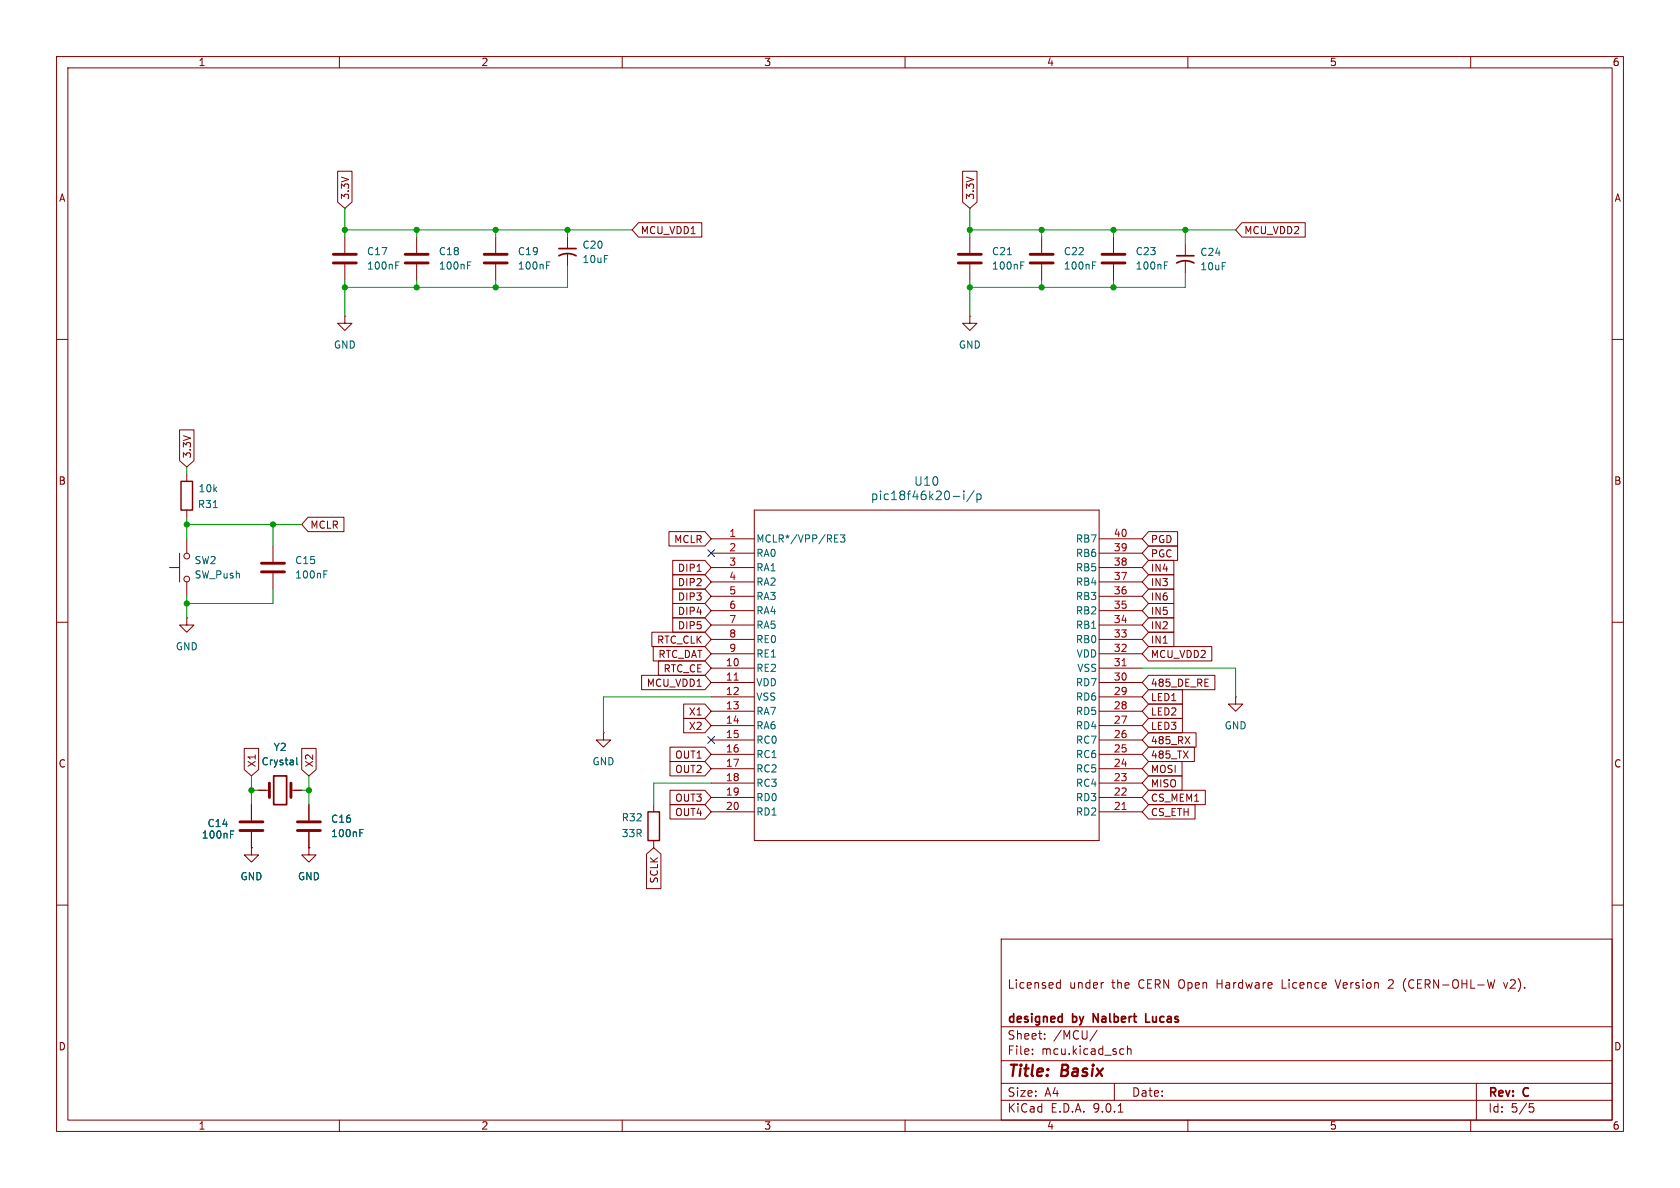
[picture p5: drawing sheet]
<svg xmlns="http://www.w3.org/2000/svg" width="297mm" height="210mm" viewBox="0 0 297 210" stroke-linecap="round" stroke-linejoin="round" font-family="sans-serif">
<g fill="none" stroke="#840000" stroke-width=".18">
<path d="M10 10h277v190h-277zM12 12h273v186h-273zM60 10v2M110 10v2M160 10v2M210 10v2M260 10v2M59.7 30.3h2.5v5.4l-1.2 1.1-1.3-1.1zM112.9 39.4h11.2v2.5h-11.2l-1.1-1.3zM170.2 30.3h2.5v5.4l-1.3 1.1-1.2-1.1zM219.6 39.4h11.1v2.5h-11.1l-1.2-1.3zM61 55.9v1.3h1.2l-1.2 1.2-1.3-1.2h1.3"/>
<path d="M61 55.9h.1M61 41.9v2.8M61 46.7v2.8M73.7 41.9v2.8M73.7 46.7v2.8M87.6 41.9v2.8M87.6 46.7v2.8M100.3 41.9v2M100.3 45v2M171.4 55.9v1.3h1.3l-1.3 1.2-1.2-1.2h1.2M171.4 55.9h.1M171.4 41.9v2.8"/>
<path d="M171.4 46.7v2.8M184.1 41.9v2.8M184.1 46.7v2.8M196.8 41.9v2.8M196.8 46.7v2.8M209.5 43.2v2M209.5 46.2v2.1M10 60h2M31.7 76h2.6v5.4l-1.3 1.2-1.3-1.2zM285 60h2M31.7 97.8v5.1M33 83.8v1.3"/>
<path d="M33 90.2v1.2M33 95.3v2.5M48.3 96.5v2.8M54.5 91.4h6.3v2.6h-6.3l-1.2-1.3zM118.3 94h6.3l1.1 1.3-1.1 1.2h-6.3zM118.9 99.1h5.7l1.1 1.2-1.1 1.3h-5.7zM125.7 95.3h7.6M125.7 97.8h7.6M133.3 90.2h61v58.4h-61zM194.3 95.3h7.6M194.3 97.8h7.6M203 94h5.2v2.5h-5.2l-1.1-1.2z"/>
<path d="M203 99.1h4.5v2.5h-4.5l-1.1-1.3zM203 96.5h5.2v2.6h-5.2l-1.1-1.3zM10 110h2M30 100.3h1.7M33 109.2v1.3h1.3l-1.3 1.3-1.3-1.3h1.3M33 109.2h.1M33 102.9v2.5M48.3 101.3v2.8M113.4 119.4h11.2l1.1 1.3-1.1 1.2h-11.2zM115.2 111.8h9.4l1.1 1.2-1.1 1.3h-9.4zM115.5 114.3h9.1l1.1 1.3-1.1 1.2h-9.1zM116.4 116.8h8.2l1.1 1.3-1.1 1.3h-8.2z"/>
<path d="M118.9 101.6h5.7l1.1 1.3-1.1 1.2h-5.7zM118.9 109.2h5.7l1.1 1.3-1.1 1.3h-5.7zM118.9 104.1h5.7l1.1 1.3-1.1 1.3h-5.7zM118.9 106.7h5.7l1.1 1.3-1.1 1.2h-5.7zM123.2 101h.8M125.7 100.3h7.6M125.7 102.9h7.6M125.7 105.4h7.6M125.7 108h7.6M125.7 110.5h7.6M125.7 113h7.6M125.7 115.6h7.6"/>
<path d="M125.7 118.1h7.6M194.3 100.3h7.6M194.3 102.9h7.6M194.3 105.4h7.6M194.3 108h7.6M194.3 110.5h7.6M194.3 113h7.6M194.3 115.6h7.6M194.3 118.1h7.6M203 114.3h11.2v2.5h-11.2l-1.1-1.2zM203 119.4h11.8v2.5h-11.8l-1.1-1.2zM203 111.8h4.5v2.5h-4.5l-1.1-1.3z"/>
<path d="M203 104.1h4.5v2.6h-4.5l-1.1-1.3zM203 101.6h4.5v2.5h-4.5l-1.1-1.2zM203 106.7h4.5v2.5h-4.5l-1.1-1.2zM203 109.2h4.5v2.6h-4.5l-1.1-1.3zM285 110h2M43.2 132.3h2.5v3.7l-1.3 1.2-1.2-1.2zM45.7 139.7h1.9M51.4 139.7h1.9M53.3 132.3h2.6v3.7l-1.3 1.2-1.3-1.2zM106.7 129.5v1.3h1.2l-1.2 1.3-1.3-1.3h1.3M106.7 129.5h.1M118.4 134.6h6.2l1.1 1.3-1.1 1.3h-6.2z"/>
<path d="M118.4 132.1h6.2l1.1 1.3-1.1 1.2h-6.2zM118.4 139.7h6.2l1.1 1.3-1.1 1.2h-6.2zM120.9 124.5h3.7l1.1 1.2-1.1 1.3h-3.7zM120.9 127h3.7l1.1 1.3-1.1 1.2h-3.7zM125.7 120.7h7.6M125.7 123.2h7.6M125.7 125.7h7.6M125.7 128.3h7.6M125.7 130.8h7.6M125.7 133.4h7.6M125.7 135.9h7.6M125.7 138.4h7.6"/>
<path d="M194.3 120.7h7.6M194.3 123.2h7.6M194.3 125.7h7.6M194.3 128.3h7.6M194.3 130.8h7.6M194.3 133.4h7.6M194.3 135.9h7.6M194.3 138.4h7.6M203 121.9h6v2.6h-6l-1.1-1.3zM203 127h6v2.5h-6l-1.1-1.2zM203 124.5h6v2.5h-6l-1.1-1.3zM203 137.2h6v2.5h-6l-1.1-1.3z"/>
<path d="M203 132.1h8.1v2.5h-8.1l-1.1-1.2zM203 139.7h10.1v2.5h-10.1l-1.1-1.2zM203 134.6h6v2.6h-6l-1.1-1.3zM203 129.5h8.5v2.6h-8.5l-1.1-1.3zM209.5 130.2l.9 1.3M210.4 130.2l-.9 1.3M218.4 123.2v1.3h1.3l-1.3 1.2-1.2-1.2h1.2M218.4 123.2h.1M44.4 149.9v1.2h1.3l-1.3 1.3-1.2-1.3h1.2M44.4 149.9h.1M44.4 142.2v2.8M44.4 147.1v2.8"/>
<path d="M54.6 149.9v1.2h1.3l-1.3 1.3-1.3-1.3h1.3M54.6 149.9h.1M54.6 142.2v2.8M54.6 147.1v2.8M114.3 151l1.3-1.1 1.2 1.1v6.1h-2.5zM115.6 142.2v1.3M115.6 148.6v1.3M118.4 142.2h6.2l1.1 1.3-1.1 1.3h-6.2zM125.7 141h7.6M125.7 143.5h7.6M194.3 141h7.6M194.3 143.5h7.6"/>
<path d="M203 142.2h8.3v2.6h-8.3l-1.1-1.3zM10 160h2M177 166h108v32h-108zM186.9 174.6h.6M186.9 173.8h.6M187.5 173.2v1.5M195 173.7h.1M236 173.2l.5 1.5M245.7 173.2l-.2 .1M246.2 173.8l-.8 .9h.9M248.1 174.3l.1 .5 .3 .5M248.5 173l-.3 .4-.1 .6"/>
<path d="M264.2 173.2l-.3 1.5M265.8 173.7l.4 1 .3-1M285 160h2M60 198v2M110 198v2M160 198v2M177 194.5h108M177 191.5h108M177 187.5h108M177 181.5h108M182.5 186.3v.1M182.5 185.5v.1"/>
<path d="M184.7 183.6v.1M184.7 182.8v.1M194 182.1l-1.3 2M197 191.5v3M197.7 196.6h.8M198.2 185.4l.5 .1M198.7 186.3l-.5 .1M199.3 185.5l.2-.1 .4 .1 .1 .9M199.3 184.9v1.5M210 198v2M260 198v2M261 191.5v6.5"/>
<path d="M270.4 195.1h.7M270.5 195.7h.4l.3 .3-.2 .5-.5 .1"/>
<circle cx="33" cy="98.3" r=".51"/>
<circle cx="33" cy="102.4" r=".51"/>
</g>
<path d="M98.8 45.2a3.2 3.2 0 0 1 3.1 0M98.8 43.9h3.1M208 46.5a3.2 3.2 0 0 1 3.1 0M208 45.2h3.1M48.4 137.2h2.3v5h-2.3zM202.6 179.2v1.5h.7M193.3 180.7v-1.5l.8 1.5" fill="none" stroke="#840000" stroke-width=".3"/>
<path d="M32 85.1h2v5.1h-2zM114.6 143.5h2v5.1h-2z" fill="none" stroke="#840000" stroke-width=".25"/>
<g fill="none" stroke="#840000" stroke-width=".51">
<path d="M58.9 45h4.1M58.9 46.5h4.1M71.6 45h4.1M71.6 46.5h4.1M85.6 45h4.1M85.6 46.5h4.1M169.4 45h4.1M169.4 46.5h4.1M182.1 45h4.1M182.1 46.5h4.1M194.8 45h4.1M194.8 46.5h4.1"/>
<path d="M46.2 99.6h4.1M46.2 101.1h4.1M47.6 138.4v2.6M51.4 138.4v2.6M42.4 145.3h4.1M42.4 146.8h4.1M52.6 145.3h4M52.6 146.8h4"/>
</g>
<g fill="none" stroke="#006464" stroke-width=".18">
<path d="M70 46.9h.4M70 46.3h.6M82.7 46.9h.4M82.7 46.3h.6M96.6 46.9h.5M96.6 46.3h.6M178.1 45h.7M180.5 46.9h.4M180.5 46.3h.6M193.2 46.9h.4M193.2 46.3h.6M205.9 46.9h.4"/>
<path d="M205.9 46.3h.6M37.7 89.7h.7M147.6 95.2h.4M147.6 95.8h.6M147.6 94.6h.6M148.6 94.6h.8l-.5 .4 .4 .2v.5l-.2 .1-.5-.1M168.5 87.7h1.2M170.4 86.8v.1M170.4 87.3v1M172.2 86.7l-1.3 2M172.7 87.3v1.5M172.7 87.4l.5-.1 .2 .3v.4l-.1 .3h-.6"/>
<path d="M57.3 101.5h.4M57.3 100.9h.6M52.5 133.9v1.1l.1 .2M40.8 147.5h.4M40.8 146.9h.6M63.6 147.2h.4M63.6 146.6h.6"/>
</g>
<path d="M198.4 117.7h.7M129.8 120.2h.7M198.4 143.1h.7" fill="none" stroke="#a90000" stroke-width=".18"/>
<g fill="none" stroke="#009600" stroke-width=".18">
<path d="M61 36.8v5.1M171.4 36.8v5.1M61 40.6h50.8M61 49.5v6.4M73.7 40.6v1.3M73.7 49.5v1.3M87.6 40.6v1.3M87.6 49.5v1.3M100.3 47v3.8h-39.3M100.3 40.6v1.3M171.4 49.5v6.4M171.4 40.6h47"/>
<path d="M184.1 40.6v1.3M184.1 49.5v1.3M196.8 40.6v1.3M196.8 49.5v1.3M209.5 40.6v2.6M209.5 48.3v2.5h-38.1M33 92.7h20.3M33 82.6v1.2M33 91.4v3.9M48.3 92.7v3.8M33 105.4v3.8M48.3 104.1v2.6h-15.3"/>
<path d="M201.9 118.1h16.5v5.1M44.4 137.2v5M44.4 139.7h1.3M53.3 139.7h1.3M54.6 137.2v5M125.7 138.4h-10.1v3.8M125.7 123.2h-19v6.3"/>
</g>
<path d="M125.1 97.2l1.2 1.2M126.3 97.2l-1.2 1.2M125.1 130.2l1.2 1.2M126.3 130.2l-1.2 1.2" fill="none" stroke="#000084" stroke-width=".18"/>
<g fill="#009600" stroke="#009600" stroke-width=".18">
<circle cx="171.4" cy="40.6" r=".46"/>
<circle cx="196.8" cy="40.6" r=".46"/>
<circle cx="184.1" cy="50.8" r=".46"/>
<circle cx="184.1" cy="40.6" r=".46"/>
<circle cx="196.8" cy="50.8" r=".46"/>
<circle cx="171.4" cy="50.8" r=".46"/>
<circle cx="209.5" cy="40.6" r=".46"/>
<circle cx="61" cy="50.8" r=".46"/>
<circle cx="48.3" cy="92.7" r=".46"/>
<circle cx="44.4" cy="139.7" r=".46"/>
<circle cx="33" cy="106.7" r=".46"/>
<circle cx="33" cy="92.7" r=".46"/>
<circle cx="54.6" cy="139.7" r=".46"/>
<circle cx="73.7" cy="50.8" r=".46"/>
<circle cx="73.7" cy="40.6" r=".46"/>
<circle cx="100.3" cy="40.6" r=".46"/>
<circle cx="61" cy="40.6" r=".46"/>
<circle cx="87.6" cy="40.6" r=".46"/>
<circle cx="87.6" cy="50.8" r=".46"/>
</g>
<g font-size="2.8" fill="#840000">
<text x="178" y="190.9">Title:</text>
<text x="187.7" y="190.9">Basix</text>
</g>
<g font-size="2.1" fill="#006464">
<text x="153.8" y="88.6">pic18f46k20-i/p</text>
<text x="161.5" y="86.1">U10</text>
</g>
<g font-size="2.1" fill="#840000">
<text x="178" y="175">Licensed</text>
<text x="189" y="175">under</text>
<text x="196.6" y="175">the</text>
<text x="201.4" y="175">CERN Open</text>
<text x="215.5" y="175">Hardware</text>
<text x="227.2" y="175">Licence</text>
<text x="236.9" y="175">Version</text>
<text x="246.3" y="175">2</text>
<text x="249.1" y="175">(CERN-OHL-W</text>
<text x="267.1" y="175">v2).</text>
<text x="178" y="184">Sheet:</text>
<text x="178" y="181.2">designed</text>
<text x="186.2" y="184">/MCU/</text>
<text x="189.7" y="181.2">by</text>
<text x="193.9" y="181.2">Nalbert</text>
<text x="203.8" y="181.2">Lucas</text>
<text x="178" y="186.7">File:</text>
<text x="184.1" y="186.7">mcu.kicad_sch</text>
<text x="178" y="196.9">KiCad</text>
<text x="178" y="194.1">Size:</text>
<text x="184.7" y="194.1">A4</text>
<text x="185.7" y="196.9">E.D.A.</text>
<text x="193.3" y="196.9">9.0.1</text>
<text x="200" y="194.1">Date:</text>
<text x="263" y="194.3">Rev:</text>
<text x="263" y="196.9">Id:</text>
<text x="267.1" y="196.9">5/5</text>
<text x="269.4" y="194.3">C</text>
</g>
<g font-size="1.8" fill="#840000">
<text x="35" y="11.9">1</text>
<text x="85" y="11.9">2</text>
<text x="135" y="11.9">3</text>
<text x="185" y="11.9">4</text>
<text x="235" y="11.9">5</text>
<text x="285" y="11.9">6</text>
<text x="10.3" y="35.9">A</text>
<text x="61.9" y="35.4" transform="rotate(-90 61.9 35.4)">3.3V</text>
<text x="172.4" y="35.4" transform="rotate(-90 172.4 35.4)">3.3V</text>
<text x="285.3" y="35.9">A</text>
<text x="113.2" y="41.6">MCU_VDD1</text>
<text x="219.9" y="41.6">MCU_VDD2</text>
<text x="34" y="81.1" transform="rotate(-90 34 81.1)">3.3V</text>
<text x="10.3" y="85.9">B</text>
<text x="285.3" y="85.9">B</text>
<text x="54.8" y="93.7">MCLR</text>
<text x="119.1" y="96.2">MCLR</text>
<text x="119.7" y="101.3">DIP1</text>
<text x="203.4" y="96.2">PGD</text>
<text x="203.4" y="101.3">IN4</text>
<text x="203.4" y="98.7">PGC</text>
<text x="119.7" y="103.8">DIP2</text>
<text x="119.7" y="106.4">DIP3</text>
<text x="203.4" y="106.4">IN6</text>
<text x="203.4" y="103.8">IN3</text>
<text x="116.1" y="114">RTC_CLK</text>
<text x="119.7" y="111.4">DIP5</text>
<text x="119.7" y="108.9">DIP4</text>
<text x="203.4" y="114">IN1</text>
<text x="203.4" y="108.9">IN5</text>
<text x="203.4" y="111.4">IN2</text>
<text x="116.3" y="116.5">RTC_DAT</text>
<text x="117.2" y="119.1">RTC_CE</text>
<text x="203.4" y="116.5">MCU_VDD2</text>
<text x="114.2" y="121.6">MCU_VDD1</text>
<text x="203.4" y="124.1">LED1</text>
<text x="203.4" y="121.6">485_DE_RE</text>
<text x="121.7" y="126.7">X1</text>
<text x="121.7" y="129.2">X2</text>
<text x="203.4" y="129.2">LED3</text>
<text x="203.4" y="126.7">LED2</text>
<text x="203.4" y="131.8">485_RX</text>
<text x="10.3" y="135.9">C</text>
<text x="45.4" y="135.7" transform="rotate(-90 45.4 135.7)">X1</text>
<text x="55.6" y="135.7" transform="rotate(-90 55.6 135.7)">X2</text>
<text x="119.3" y="136.8">OUT2</text>
<text x="119.3" y="134.3">OUT1</text>
<text x="203.4" y="134.3">485_TX</text>
<text x="203.4" y="136.8">MOSI</text>
<text x="285.3" y="135.9">C</text>
<text x="119.3" y="141.9">OUT3</text>
<text x="203.4" y="139.4">MISO</text>
<text x="203.4" y="141.9">CS_MEM1</text>
<text x="119.3" y="144.5">OUT4</text>
<text x="203.4" y="144.5">CS_ETH</text>
<text x="116.5" y="156.3" transform="rotate(-90 116.5 156.3)">SCLK</text>
<text x="10.3" y="185.9">D</text>
<text x="285.3" y="185.9">D</text>
<text x="35" y="199.9">1</text>
<text x="85" y="199.9">2</text>
<text x="135" y="199.9">3</text>
<text x="185" y="199.9">4</text>
<text x="235" y="199.9">5</text>
<text x="285" y="199.9">6</text>
</g>
<g font-size="1.8" fill="#006464">
<text x="64.8" y="47.9">100nF</text>
<text x="64.8" y="45.3">C17</text>
<text x="77.5" y="47.9">100nF</text>
<text x="77.5" y="45.3">C18</text>
<text x="91.4" y="47.9">100nF</text>
<text x="91.4" y="45.3">C19</text>
<text x="102.9" y="44.2">C20</text>
<text x="102.9" y="46.7">10uF</text>
<text x="175.3" y="47.9">100nF</text>
<text x="175.3" y="45.3">C21</text>
<text x="188" y="47.9">100nF</text>
<text x="188" y="45.3">C22</text>
<text x="200.7" y="47.9">100nF</text>
<text x="200.7" y="45.3">C23</text>
<text x="212.1" y="45.4">C24</text>
<text x="212.1" y="48">10uF</text>
<text x="58.9" y="61.8">GND</text>
<text x="169.4" y="61.8">GND</text>
<text x="35" y="87.2">10k</text>
<text x="34.9" y="90">R31</text>
<text x="34.3" y="99.9">SW2</text>
<text x="52.1" y="99.9">C15</text>
<text x="133.6" y="96.1">MCLR*/VPP/RE3</text>
<text x="133.6" y="98.7">RA0</text>
<text x="133.6" y="101.2">RA1</text>
<text x="190.1" y="96.1">RB7</text>
<text x="190.1" y="98.7">RB6</text>
<text x="190.1" y="101.2">RB5</text>
<text x="34.3" y="102.5">SW_Push</text>
<text x="52.1" y="102.5">100nF</text>
<text x="133.6" y="103.7">RA2</text>
<text x="133.6" y="106.3">RA3</text>
<text x="190.1" y="103.7">RB4</text>
<text x="190.1" y="106.3">RB3</text>
<text x="133.6" y="108.8">RA4</text>
<text x="133.6" y="111.4">RA5</text>
<text x="133.6" y="113.9">RE0</text>
<text x="190.1" y="108.8">RB2</text>
<text x="190.1" y="111.4">RB1</text>
<text x="190.1" y="113.9">RB0</text>
<text x="31" y="115.2">GND</text>
<text x="133.6" y="116.4">RE1</text>
<text x="133.6" y="119">RE2</text>
<text x="190.2" y="116.4">VDD</text>
<text x="190.3" y="119">VSS</text>
<text x="133.6" y="121.5">VDD</text>
<text x="133.6" y="124.1">VSS</text>
<text x="190.1" y="121.5">RD7</text>
<text x="190.1" y="124.1">RD6</text>
<text x="133.6" y="126.6">RA7</text>
<text x="133.6" y="129.1">RA6</text>
<text x="133.6" y="131.7">RC0</text>
<text x="190.1" y="126.6">RD5</text>
<text x="190.1" y="129.1">RD4</text>
<text x="190.1" y="131.7">RC7</text>
<text x="216.4" y="129.1">GND</text>
<text x="46.1" y="135.5">Crystal</text>
<text x="48.3" y="132.9">Y2</text>
<text x="104.6" y="135.5">GND</text>
<text x="133.6" y="134.2">RC1</text>
<text x="133.6" y="136.8">RC2</text>
<text x="190.1" y="134.2">RC6</text>
<text x="190.1" y="136.8">RC5</text>
<text x="133.6" y="139.3">RC3</text>
<text x="133.6" y="141.8">RD0</text>
<text x="190.1" y="139.3">RC4</text>
<text x="190.1" y="141.8">RD3</text>
<text x="35.6" y="148.4">100nF</text>
<text x="36.6" y="146.4">C14</text>
<text x="58.4" y="148.2">100nF</text>
<text x="58.4" y="145.6">C16</text>
<text x="109.8" y="145.4">R32</text>
<text x="109.8" y="148.2">33R</text>
<text x="133.6" y="144.4">RD1</text>
<text x="190.1" y="144.4">RD2</text>
<text x="42.4" y="155.8">GND</text>
<text x="52.6" y="155.8">GND</text>
</g>
<g font-size="1.8" fill="#a90000">
<text x="128.8" y="95">1</text>
<text x="196.8" y="95">40</text>
<text x="128.8" y="97.5">2</text>
<text x="128.8" y="100.1">3</text>
<text x="196.8" y="97.5">39</text>
<text x="196.8" y="100.1">38</text>
<text x="128.8" y="102.6">4</text>
<text x="128.8" y="105.2">5</text>
<text x="128.8" y="107.7">6</text>
<text x="196.8" y="102.6">37</text>
<text x="196.8" y="105.2">36</text>
<text x="196.8" y="107.7">35</text>
<text x="128.8" y="110.2">7</text>
<text x="128.8" y="112.8">8</text>
<text x="196.8" y="110.2">34</text>
<text x="196.8" y="112.8">33</text>
<text x="128.2" y="117.9">10</text>
<text x="128.8" y="115.3">9</text>
<text x="196.8" y="115.3">32</text>
<text x="196.8" y="117.9">31</text>
<text x="128.2" y="120.4">11</text>
<text x="128.2" y="122.9">12</text>
<text x="128.2" y="125.5">13</text>
<text x="196.8" y="120.4">30</text>
<text x="196.8" y="122.9">29</text>
<text x="196.8" y="125.5">28</text>
<text x="128.2" y="128">14</text>
<text x="128.2" y="130.6">15</text>
<text x="196.8" y="128">27</text>
<text x="196.8" y="130.6">26</text>
<text x="128.2" y="133.1">16</text>
<text x="128.2" y="135.6">17</text>
<text x="196.8" y="133.1">25</text>
<text x="196.8" y="135.6">24</text>
<text x="128.2" y="138.2">18</text>
<text x="128.2" y="140.7">19</text>
<text x="128.2" y="143.3">20</text>
<text x="196.8" y="138.2">23</text>
<text x="196.8" y="140.7">22</text>
<text x="196.8" y="143.3">21</text>
</g>
</svg>
